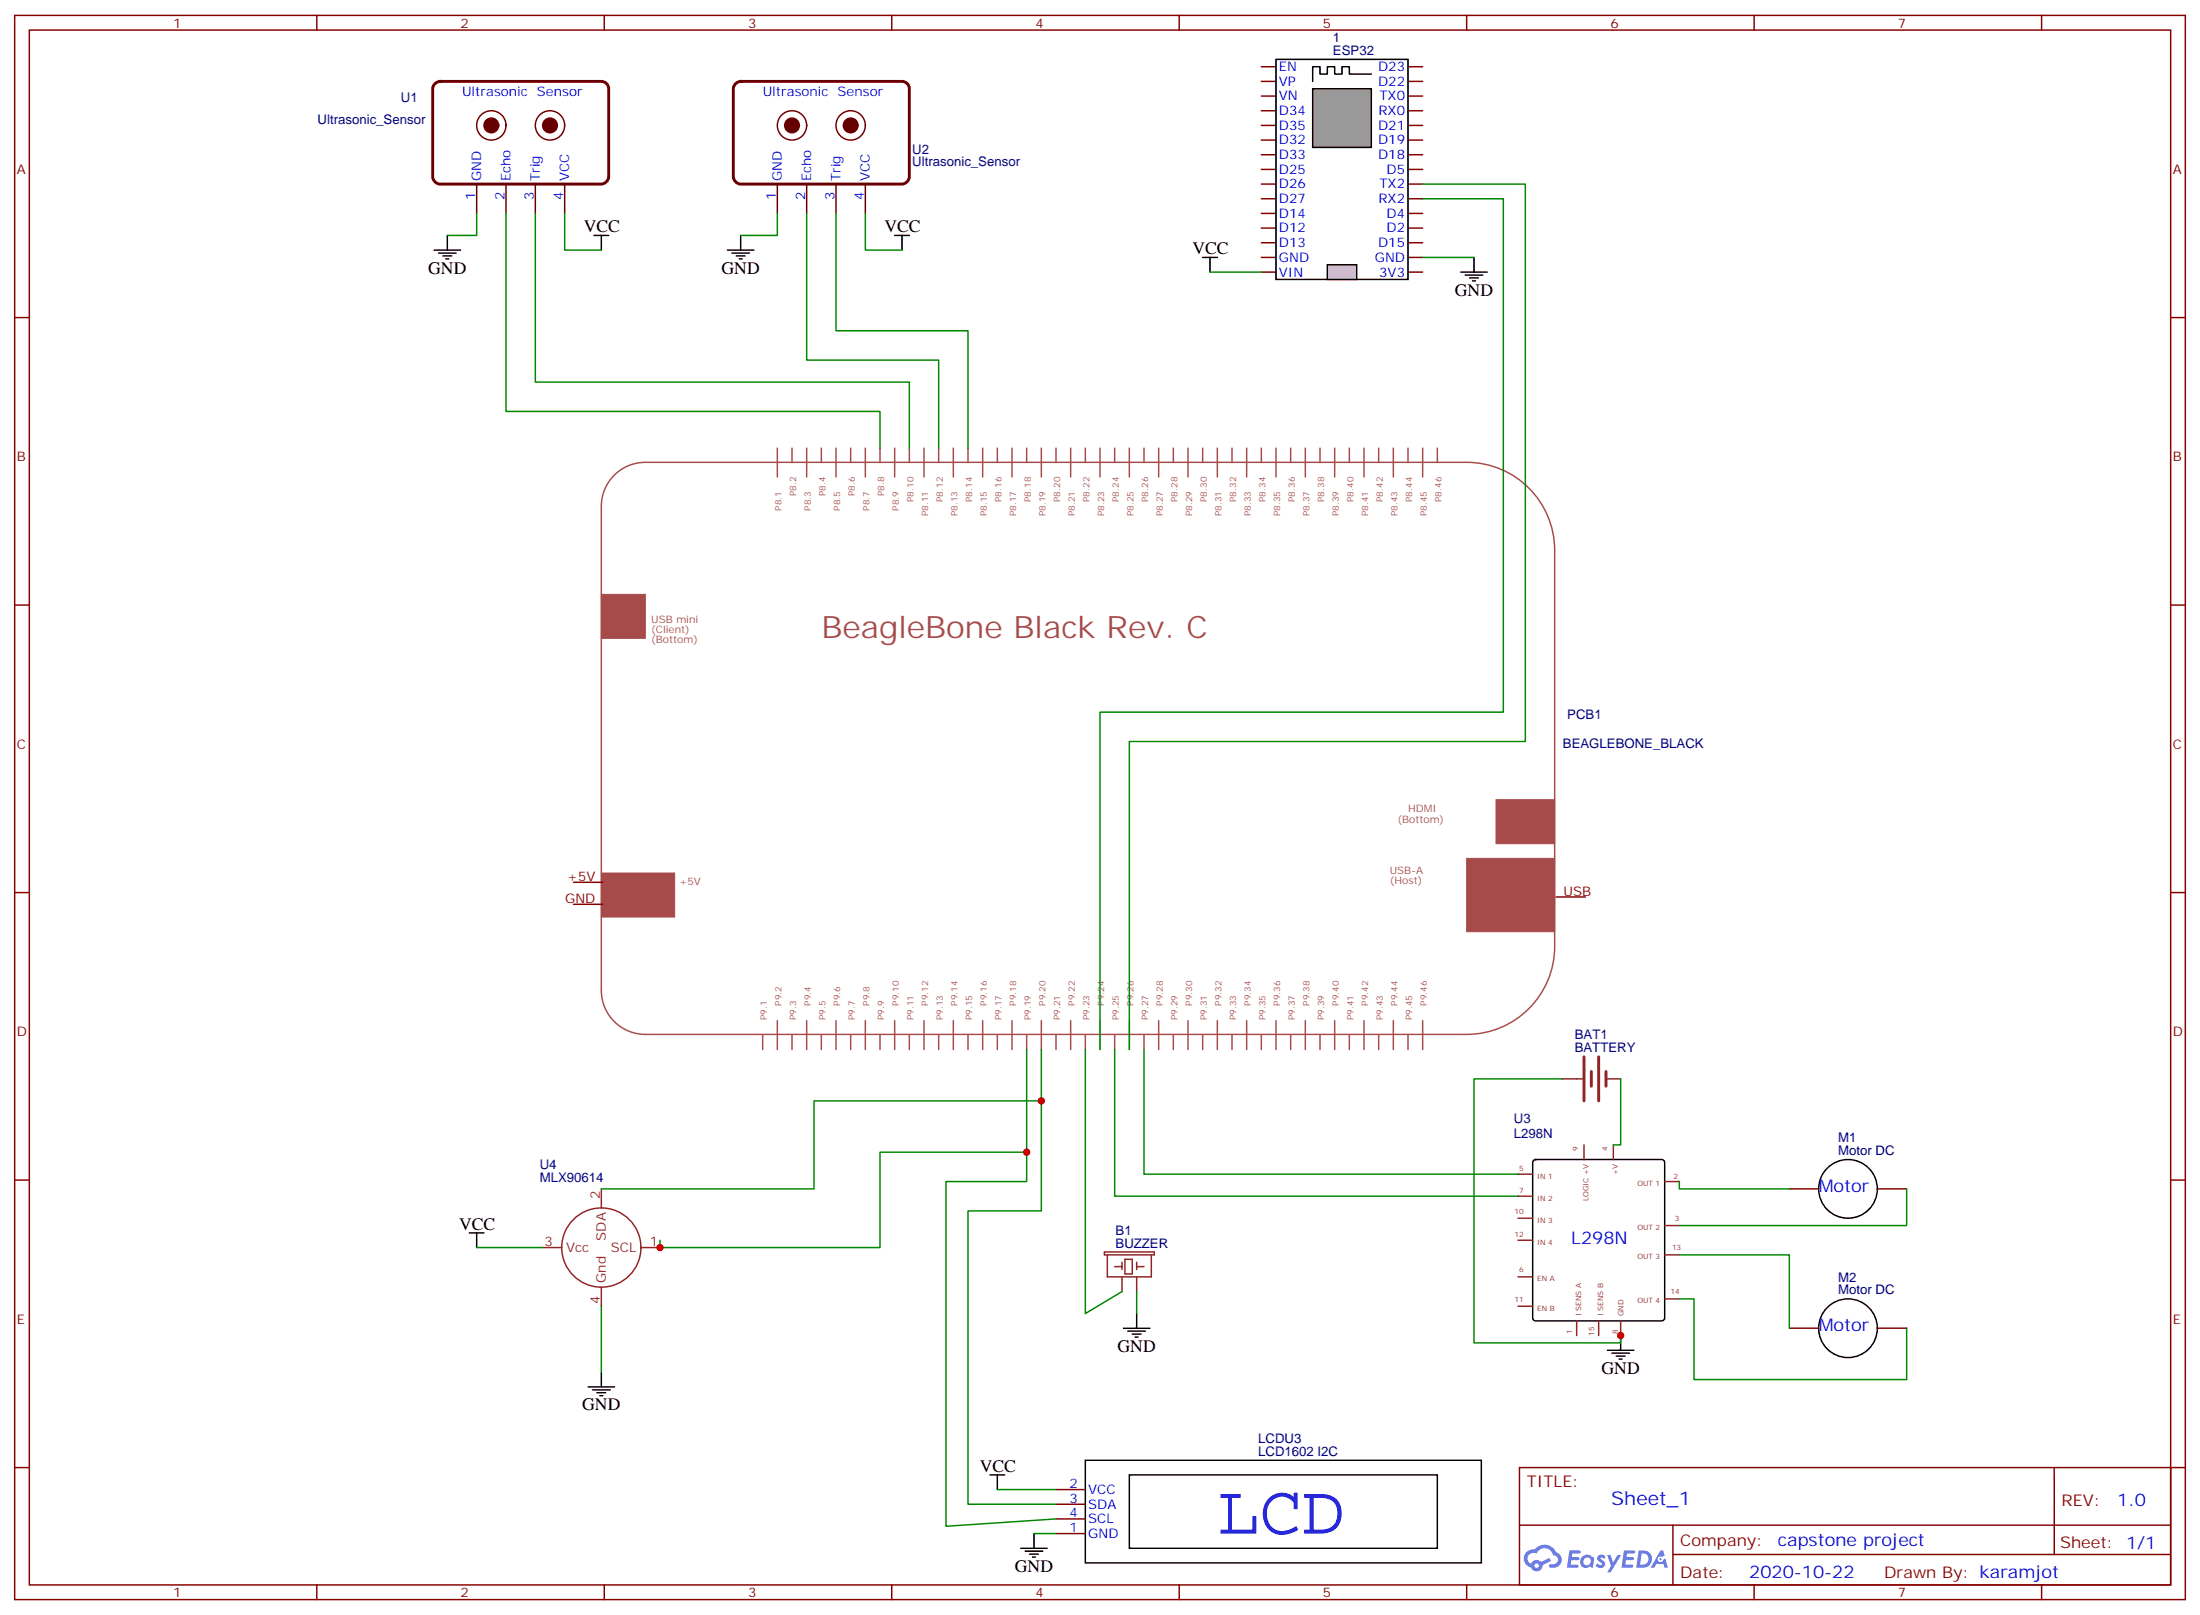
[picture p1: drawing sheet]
<svg xmlns="http://www.w3.org/2000/svg" width="529mm" height="388mm" viewBox="0 0 529 388" stroke-linecap="round" stroke-linejoin="round" font-family="sans-serif">
<g fill="none" stroke="#a64a4a" stroke-width=".35">
<path d="M147.3 114.7a10.6 10.6 0 0 1 7.9-3.5h197.6a21.2 21.2 0 0 1 21.1 21.2v95.2a21.2 21.2 0 0 1-21.1 21.2h-197.6a10.6 10.6 0 0 1-10.6-10.6v-116.4a10.5 10.5 0 0 1 2.7-7.1zM187 107.8v6.9M190.5 107.8v3.4M194 107.8v6.9M197.6 107.8v3.4M201.1 107.8v6.9M204.6 107.8v3.4M208.1 107.8v6.9M211.7 107.8v3.4M215.2 107.8v6.9M218.7 107.8v3.4M222.2 107.8v6.9"/>
<path d="M225.8 107.8v3.4M229.3 107.8v6.9M232.8 107.8v3.4M236.4 107.8v6.9M239.9 107.8v3.4M243.4 107.8v6.9M246.9 107.8v3.4M250.5 107.8v6.9M254 107.8v3.4M257.5 107.8v6.9M261.1 107.8v3.4M264.6 107.8v6.9"/>
<path d="M268.1 107.8v3.4M271.6 107.8v6.9M275.2 107.8v3.4M278.7 107.8v6.9M282.2 107.8v3.4M285.8 107.8v6.9M289.3 107.8v3.4M292.8 107.8v6.9M296.3 107.8v3.4M299.9 107.8v6.9M303.4 107.8v3.4M306.9 107.8v6.9"/>
<path d="M310.4 107.8v3.4M314 107.8v6.9M317.5 107.8v3.4M321 107.8v6.9M324.6 107.8v3.4M328.1 107.8v6.9M331.6 107.8v3.4M335.1 107.8v6.9M338.7 107.8v3.4M342.2 107.8v6.9M345.7 107.8v3.4M183.4 248.9v3.5"/>
<path d="M187 245.5v6.9M190.5 248.9v3.5M194 245.5v6.9M197.6 248.9v3.5M201.1 245.5v6.9M204.6 248.9v3.5M208.1 245.5v6.9M211.7 248.9v3.5M215.2 245.5v6.9M218.7 248.9v3.5M222.2 245.5v6.9M225.8 248.9v3.5"/>
<path d="M229.3 245.5v6.9M232.8 248.9v3.5M236.4 245.5v6.9M239.9 248.9v3.5M243.4 245.5v6.9M246.9 248.9v3.5M250.5 245.5v6.9M254 248.9v3.5M257.5 245.5v6.9M261.1 248.9v3.5M264.6 245.5v6.9M268.1 248.9v3.5"/>
<path d="M271.6 245.5v6.9M275.2 248.9v3.5M278.7 245.5v6.9M282.2 248.9v3.5M285.8 245.5v6.9M289.3 248.9v3.5M292.8 245.5v6.9M296.3 248.9v3.5M299.9 245.5v6.9M303.4 248.9v3.5M306.9 245.5v6.9M310.4 248.9v3.5"/>
<path d="M314 245.5v6.9M317.5 248.9v3.5M321 245.5v6.9M324.6 248.9v3.5M328.1 245.5v6.9M331.6 248.9v3.5M335.1 245.5v6.9M338.7 248.9v3.5M342.2 245.5v6.9"/>
</g>
<g fill="#a64a4a" stroke="#a64a4a" stroke-width=".24">
<path d="M352.8 206.4h21.1v17.7h-21.1z"/>
<path d="M359.8 192.3h14.1v10.6h-14.1z"/>
<path d="M144.6 142.9h10.6v10.6h-10.6z"/>
<path d="M144.6 210h17.7v10.5h-17.7z"/>
</g>
<g fill="none" stroke="#870000" stroke-width=".35">
<path d="M303.4 16.1h3.5M303.4 19.6h3.5M338.7 16.1h3.5M338.7 19.6h3.5M303.4 23.1h3.5M303.4 26.6h3.5M303.4 30.2h3.5M303.4 33.7h3.5M303.4 37.2h3.5M338.7 23.1h3.5M338.7 26.6h3.5M338.7 30.2h3.5"/>
<path d="M338.7 33.7h3.5M338.7 37.2h3.5M303.4 40.7h3.5M303.4 44.3h3.5M303.4 47.8h3.5M303.4 51.3h3.5M303.4 54.9h3.5M303.4 58.4h3.5M338.7 40.7h3.5M338.7 44.3h3.5M338.7 47.8h3.5M338.7 51.3h3.5"/>
<path d="M338.7 54.9h3.5M338.7 58.4h3.5M303.4 61.9h3.5M303.4 65.4h3.5M338.7 61.9h3.5M338.7 65.4h3.5M137.9 212.2h7.1M137.9 217.5h7.1M374.3 215.7h7.1"/>
</g>
<g fill="none" stroke="#600" stroke-width=".35">
<path d="M114.7 44.3v7M121.7 44.3v7M128.8 44.3v7M135.8 44.3v7M187 44.3v7M194 44.3v7M201.1 44.3v7M208.1 44.3v7"/>
<circle cx="118.2" cy="30.2" r="3.5"/>
<circle cx="132.3" cy="30.2" r="3.5"/>
<circle cx="190.5" cy="30.2" r="3.5"/>
<circle cx="204.6" cy="30.2" r="3.5"/>
</g>
<g fill="#600" stroke="#600" stroke-width=".35">
<circle cx="132.3" cy="30.2" r="1.76"/>
<circle cx="118.2" cy="30.2" r="1.76"/>
<circle cx="204.6" cy="30.2" r="1.76"/>
<circle cx="190.5" cy="30.2" r="1.76"/>
</g>
<path d="M104.7 20.1l1.1-.5h38.8a1.76 1.76 0 0 1 1.8 1.7v21.2a1.89 1.89 0 0 1-1.8 1.8h-38.8a1.89 1.89 0 0 1-1.7-1.8v-21.2v-.4zM177 20.1l1.2-.5h38.8a1.76 1.76 0 0 1 1.7 1.7v21.2a1.89 1.89 0 0 1-1.7 1.8h-38.8a1.89 1.89 0 0 1-1.8-1.8v-21.2l.1-.4z" fill="none" stroke="#600" stroke-width=".71"/>
<path d="M306.9 14.3h31.8v52.9h-31.8z" fill="none" stroke="#000" stroke-width=".35"/>
<path d="M315.7 21.3h14.1v14.2h-14.1z" fill="#999" stroke="#000" stroke-width=".35"/>
<path d="M329.8 17.8h-5.2v-1.7h-1.8v1.7h-1.8v-1.7h-1.7v1.7h-1.8v-1.7h-1.8v3.5" fill="none" stroke="#000" stroke-width=".35"/>
<path d="M319.3 63.7h7v3.5h-7z" fill="#ccc" stroke="#000" stroke-width=".35"/>
<g fill="none" stroke="#000" stroke-width=".35">
<path d="M107.6 56.6v3.5M142.9 56.6h3.5M144.6 56.6v3.5M178.2 56.6v3.5M215.2 56.6h3.5M217 56.6v3.5M104.4 60.1h6.4M105.5 60.9h4.2M106.5 61.6h2.2M107.2 62.3h.7M175 60.1h6.3M176 60.9h4.3"/>
<path d="M177.1 61.6h2.1M177.8 62.3h.7M289.3 61.9h3.5M291 61.9v3.5M351.4 65.4h6.3M352.4 66.1h4.3M353.5 66.9h2.1M354.2 67.6h.7M354.5 61.9v3.5M368.9 279.1l.5-.2h30.3a.71 .71 0 0 1 .7 .7v37.4a.76 .76 0 0 1-.7 .7h-30.3a.76 .76 0 0 1-.7-.7v-37.4zM112.9 296.5h3.5M114.7 296.5v3.5"/>
<path d="M270.2 319.4h6.4M273.4 315.9v3.5M141.5 333.6h6.3M142.5 334.3h4.3M143.6 335h2.1M144.3 335.7h.7M144.6 330v3.6M271.3 320.1h4.2M272.3 320.9h2.2M273 321.6h.8M386.6 324.7h6.4M387.7 325.4h4.2"/>
<path d="M388.8 326.1h2.1M389.5 326.8h.7M389.8 321.2v3.5M238.1 354.7h3.6M239.9 354.7v3.5M261.1 351.2h95.2v24.7h-95.2zM271.6 354.7h74.1v17.7h-74.1zM245.5 372.4h6.4M246.6 373.1h4.2M247.6 373.8h2.2M248.4 374.5h.7M248.7 368.8v3.6"/>
<circle cx="444.5" cy="285.9" r="7.1"/>
<circle cx="444.5" cy="319.4" r="7.1"/>
</g>
<g fill="none" stroke="#008700" stroke-width=".35">
<path d="M114.7 51.3v5.3h-7.1M121.7 51.3v47.7h90v8.8M128.8 51.3v40.6h89.9v15.9M135.8 51.3v8.8h8.8M187 51.3v5.3h-8.8M194 51.3v35.3h31.8v21.2M201.1 51.3v28.3h31.7v28.2M208.1 51.3v8.8h8.9M342.2 47.8h19.4v123.5h-97v81.1M342.2 44.3h24.7v134h-95.3v74.1M291 65.4h12.4M342.2 61.9h12.3"/>
<path d="M246.9 252.4v31.8h-19.4v82.9l26.5-1.8M250.5 252.4v38.8h-17.7v70.6h21.2M261.1 252.4v63.5l8.8-5.3M268.1 252.4v35.3h97M275.2 252.4v30h89.9M246.9 277.1h-35.2v22.9h-53v-1.7M250.5 264.8h-54.7v21.1h-51.2M403.9 284.2v1.7h26.5M458.6 285.9v8.8h-54.7M114.7 300h15.8M144.6 314.1v15.9M273.4 310.6v5.3"/>
<path d="M403.9 301.8h26.5v17.6M403.9 312.4h3.6v19.4h51.1v-12.4M239.9 358.2h14.1M248.7 368.8h5.3"/>
</g>
<g fill="none" stroke="#8c2424" stroke-width=".35">
<path d="M381 275.3v3.6M388.1 275.3v3.6M144.6 285.9v4.6M365.1 282.4h3.6M365.1 287.7h3.6M365.1 293h3.6M365.1 298.3h3.6M400.4 284.2h3.5M400.4 294.7h3.5M130.5 300h4.6M144.6 309.6v4.5M154.2 300h4.5"/>
<path d="M265.6 301.1h12v.7h-12zM266.3 301.8v5.3h10.6v-5.3M268.1 304.6h1.8M269.9 303.6v1.7M269.9 307.1v3.5M270.6 302.9h1.7v3.5h-1.7zM273.4 304.6h1.8M273.4 303.6v1.7M273.4 307.1v3.5M365.1 307.1h3.6M365.1 314.1h3.6M379.2 317.7v3.5"/>
<path d="M384.5 317.7v3.5M389.8 317.7v3.5M400.4 301.8h3.5M400.4 312.4h3.5"/>
<circle cx="144.6" cy="300" r="9.5"/>
</g>
<g fill="none" stroke="#870000" stroke-width=".35">
<path d="M3.5 3.7h522.1v381h-522.1zM7.1 7.2h515v374h-515zM76.2 3.7v3.5M145.3 3.7v3.5M214.5 3.7v3.5M283.6 3.7v3.5M352.8 3.7v3.5M421.9 3.7v3.5M491.1 3.7v3.5M3.5 76.4h3.6M522.1 76.4h3.5M3.5 145.5h3.6"/>
<path d="M522.1 145.5h3.5M3.5 214.7h3.6M522.1 214.7h3.5M3.5 283.8h3.6M430.4 285.9h7M451.6 285.9h7M522.1 283.8h3.5M430.4 319.4h7M451.6 319.4h7M3.5 353h3.6M254 358.2h7.1M365.5 353h156.6v28.2h-156.6z"/>
<path d="M494.1 353v20.9M522.1 353h3.5M254 368.8h7.1M254 361.8h7.1M254 365.3h7.1M365.5 366.8h156.5M402.4 373.9h119.6M402.4 366.8v14.1M76.2 381.2v3.5M145.3 381.2v3.5M214.5 381.2v3.5M283.6 381.2v3.5"/>
<path d="M352.8 381.2v3.5M421.9 381.2v3.5M491.1 381.2v3.5"/>
</g>
<g fill="#5487ff">
<path d="M384.5 374.1a1.22 1.22 0 0 1 1.7 .3l-.4 .6a.47 .47 0 0 0-.3-.4 .47 .47 0 0 0-.6 .2l.1 .1a1.55 1.55 0 0 1 1.1 1.5 1.34 1.34 0 0 1-2.3 .1l.4-.5 .8 .4a.29 .29 0 0 0 .3-.2 .29 .29 0 0 0-.3-.4 1.04 1.04 0 0 1-.5-1.7z"/>
<path d="M377.5 372.9h2.3a.37 .37 0 0 1 .4 .4 .37 .37 0 0 1-.4 .3h-1.6l-.1 .9h1.5l.3 .2a.37 .37 0 0 1-.4 .5h-1.5l-.2 1.1h1.5a.36 .36 0 0 1 .4 .4 .36 .36 0 0 1-.4 .3h-2.4z"/>
<path d="M390.6 372.9h2.4a.37 .37 0 0 1 .4 .3 .37 .37 0 0 1-.4 .4h-1.7l-.1 .9h1.5l.3 .2a.37 .37 0 0 1-.3 .5h-1.6l-.2 1.1h1.6a.36 .36 0 0 1 .4 .4 .36 .36 0 0 1-.4 .3h-2.5z"/>
<path d="M399.4 372.9h.7l.3 1.2-.6 .4a.69 .69 0 0 0-1 .2 .69 .69 0 0 0 .4 1 .69 .69 0 0 0 .9-.6l.5-.3 .5 2.2h-.7l-.3-.9h-1.7l-.5 .9h-.9z"/>
<path d="M386.6 374h.8l.6 1.8 1.1-1.8h.8l-2.5 4.2h-.8l.9-1.6z"/>
<path d="M394.2 372.9l-.6 4.1h1.3a2.11 2.11 0 0 0 2.5-2.1 2.11 2.11 0 0 0-2.6-2zM394.9 373.6a1.39 1.39 0 0 1 1.6 1.4 1.39 1.39 0 0 1-1.7 1.3h-.3z"/>
<path d="M380.5 374.5a1.47 1.47 0 0 0-.2 2.1 1.47 1.47 0 0 0 2.1 .1l.8 .3 .2-2.3-.1-.2-.4-.1a1.49 1.49 0 0 0-2.4 .1zM381.1 374.9a.92 .92 0 0 1 1.6 .5 .92 .92 0 0 1-1.3 1 .9 .9 0 0 1-.3-1.5z"/>
<path d="M367.2 373.3a2.18 2.18 0 0 0 1 3.7 1.44 1.44 0 0 0 1.7 .9 1.44 1.44 0 0 0 1.1-1.5l2.1-1-.5-.7-1.9 .9a1.47 1.47 0 0 0-2.4 .5 1.39 1.39 0 0 1-.7-2 1.39 1.39 0 0 1 2-.4 2.12 2.12 0 0 1 2.2-1.3 2.12 2.12 0 0 1 1.8 1.6 1.07 1.07 0 0 1 1.2 1.1 1.07 1.07 0 0 1-1.1 1.1h-.6a.43 .43 0 0 0-.5 .3 .43 .43 0 0 0 .4 .5 1.98 1.98 0 0 0 2.5-1.2 1.98 1.98 0 0 0-1.3-2.5 2.98 2.98 0 0 0-5-.7l-1.1 .1zM369.1 376.6a.55 .55 0 0 1 1.1 0 .55 .55 0 0 1-1.1 0z"/>
<circle cx="399.4" cy="375" r=".26"/>
</g>
<path d="M381 254.2v10.6M382.8 257.7v3.5M384.5 254.2v10.6M386.3 257.7v3.5" fill="none" stroke="#8c2424" stroke-width=".71"/>
<path d="M375.7 259.5h4.9M386.3 259.5h3.5" fill="none" stroke="#8c2424" stroke-width=".35"/>
<path d="M375.7 259.5h-21.2v63.5h35.3v-1.8M389.8 259.5v15.8h-1.7" fill="none" stroke="#008700" stroke-width=".35"/>
<g fill="#c00">
<circle cx="246.9" cy="277.1" r=".88"/>
<circle cx="158.8" cy="300" r=".88"/>
<circle cx="250.5" cy="264.8" r=".88"/>
<circle cx="389.8" cy="321.2" r=".88"/>
</g>
<text font-size="16.9" fill="#00f" x="292.8" y="368.8">LCD</text>
<text font-size="7.4" fill="#a54b4b" x="197.6" y="153.5">BeagleBone Black Rev. C</text>
<text font-size="4.6" fill="#00f" x="387.6" y="362">Sheet_1</text>
<g font-size="4.2">
<text x="140.4" y="55.9">VCC</text>
<text x="212.7" y="55.9">VCC</text>
<text x="103" y="65.8">GND</text>
<text x="173.6" y="65.8">GND</text>
<text x="286.8" y="61.2">VCC</text>
<text x="350" y="71.1">GND</text>
<text x="110.4" y="295.8">VCC</text>
<text x="268.8" y="325.1">GND</text>
<text x="385.2" y="330.4">GND</text>
<text x="140.1" y="339.2">GND</text>
<text x="235.7" y="354">VCC</text>
<text x="244.1" y="378">GND</text>
</g>
<g font-size="4.2" fill="#00f">
<text x="437.4" y="286.6">Motor</text>
<text x="377.9" y="299.1">L298N</text>
<text x="437.4" y="320.1">Motor</text>
<text x="509.3" y="362.2">1.0</text>
<text x="427.7" y="371.8">capstone project</text>
<text x="420.7" y="379.6">2020-10-22</text>
</g>
<g font-size="3.9" fill="#800">
<text x="367.2" y="357.5">TITLE:</text>
<text x="495.9" y="362.2">REV:</text>
<text x="404.1" y="371.7">Company:</text>
<text x="495.5" y="372.4">Sheet: 1/1</text>
<text x="404.1" y="379.4">Date:</text>
<text x="453.2" y="379.5">Drawn By: karamjot</text>
</g>
<g font-size="3.2" fill="#800">
<text x="41.6" y="6.7">1</text>
<text x="110.8" y="6.7">2</text>
<text x="179.9" y="6.7">3</text>
<text x="249.1" y="6.7">4</text>
<text x="318.2" y="6.7">5</text>
<text x="387.3" y="6.7">6</text>
<text x="456.5" y="6.7">7</text>
<text x="4.1" y="41.8">A</text>
<text x="522.6" y="41.8">A</text>
<text x="4.1" y="110.9">B</text>
<text x="522.6" y="110.9">B</text>
<text x="4.1" y="180.1">C</text>
<text x="522.6" y="180.1">C</text>
<text x="136.4" y="211.8">+5V</text>
<text x="376.1" y="215.4">USB</text>
<text x="135.9" y="217.1">GND</text>
<text x="4.1" y="249.2">D</text>
<text x="522.6" y="249.2">D</text>
<text x="4.1" y="318.4">E</text>
<text x="522.6" y="318.4">E</text>
<text x="41.6" y="384.2">1</text>
<text x="110.8" y="384.2">2</text>
<text x="179.9" y="384.2">3</text>
<text x="249.1" y="384.2">4</text>
<text x="318.2" y="384.2">5</text>
<text x="387.3" y="384.2">6</text>
<text x="456.5" y="384.2">7</text>
</g>
<g font-size="3.2" fill="#000080">
<text x="320.6" y="10.1">1</text>
<text x="320.6" y="13.2">ESP32</text>
<text x="76.4" y="29.7">Ultrasonic_Sensor</text>
<text x="96.4" y="24.4">U1</text>
<text x="219.4" y="39.9">Ultrasonic_Sensor</text>
<text x="219.4" y="37">U2</text>
<text x="377" y="172.9">PCB1</text>
<text x="375.9" y="180">BEAGLEBONE_BLACK</text>
<text x="378.8" y="249.9">BAT1</text>
<text x="378.8" y="253.1">BATTERY</text>
<text x="364.1" y="273.6">L298N</text>
<text x="364.1" y="270.2">U3</text>
<text x="442.2" y="274.7">M1</text>
<text x="129.8" y="281">U4</text>
<text x="442.1" y="277.8">Motor DC</text>
<text x="129.8" y="284.2">MLX90614</text>
<text x="268.3" y="297.1">B1</text>
<text x="268.3" y="300">BUZZER</text>
<text x="442.1" y="311.3">Motor DC</text>
<text x="442.2" y="308.2">M2</text>
<text x="302.6" y="347">LCDU3</text>
<text x="302.6" y="350.1">LCD1602 I2C</text>
</g>
<g font-size="3.2" fill="#00f">
<text x="307.6" y="17.1">EN</text>
<text x="331.5" y="17.1">D23</text>
<text x="111.1" y="23.1">Ultrasonic Sensor</text>
<text x="183.4" y="23.1">Ultrasonic Sensor</text>
<text x="307.6" y="20.6">VP</text>
<text x="331.5" y="20.6">D22</text>
<text x="307.6" y="24.2">VN</text>
<text x="307.6" y="27.7">D34</text>
<text x="331.6" y="27.7">RX0</text>
<text x="331.8" y="24.2">TX0</text>
<text x="307.6" y="31.2">D35</text>
<text x="307.6" y="34.7">D32</text>
<text x="331.5" y="34.7">D19</text>
<text x="331.5" y="31.2">D21</text>
<text x="307.6" y="38.3">D33</text>
<text x="307.6" y="41.8">D25</text>
<text x="331.5" y="38.3">D18</text>
<text x="333.5" y="41.8">D5</text>
<text x="115.7" y="43.6" transform="rotate(-90 115.7 43.6)">GND</text>
<text x="122.8" y="43.6" transform="rotate(-90 122.8 43.6)">Echo</text>
<text x="129.8" y="43.6" transform="rotate(-90 129.8 43.6)">Trig</text>
<text x="136.9" y="43.6" transform="rotate(-90 136.9 43.6)">VCC</text>
<text x="188" y="43.6" transform="rotate(-90 188 43.6)">GND</text>
<text x="195.1" y="43.6" transform="rotate(-90 195.1 43.6)">Echo</text>
<text x="202.1" y="43.6" transform="rotate(-90 202.1 43.6)">Trig</text>
<text x="209.2" y="43.6" transform="rotate(-90 209.2 43.6)">VCC</text>
<text x="307.6" y="45.3">D26</text>
<text x="331.8" y="45.3">TX2</text>
<text x="114.3" y="48.1" transform="rotate(-90 114.3 48.1)">1</text>
<text x="121.4" y="48.1" transform="rotate(-90 121.4 48.1)">2</text>
<text x="128.4" y="48.1" transform="rotate(-90 128.4 48.1)">3</text>
<text x="135.5" y="48.1" transform="rotate(-90 135.5 48.1)">4</text>
<text x="186.6" y="48.1" transform="rotate(-90 186.6 48.1)">1</text>
<text x="193.7" y="48.1" transform="rotate(-90 193.7 48.1)">2</text>
<text x="200.7" y="48.1" transform="rotate(-90 200.7 48.1)">3</text>
<text x="207.8" y="48.1" transform="rotate(-90 207.8 48.1)">4</text>
<text x="307.6" y="48.9">D27</text>
<text x="307.6" y="52.4">D14</text>
<text x="331.6" y="48.9">RX2</text>
<text x="333.5" y="52.4">D4</text>
<text x="307.6" y="55.9">D12</text>
<text x="307.6" y="59.4">D13</text>
<text x="331.5" y="59.4">D15</text>
<text x="333.5" y="55.9">D2</text>
<text x="307.6" y="63">GND</text>
<text x="330.7" y="63">GND</text>
<text x="307.6" y="66.5">VIN</text>
<text x="331.8" y="66.5">3V3</text>
<text x="257.3" y="357.9">2</text>
<text x="261.8" y="359.3">VCC</text>
<text x="257.3" y="361.4">3</text>
<text x="257.3" y="364.9">4</text>
<text x="261.8" y="362.8">SDA</text>
<text x="257.3" y="368.5">1</text>
<text x="261.8" y="369.9">GND</text>
<text x="261.8" y="366.4">SCL</text>
</g>
<g font-size="3.2" fill="#8d2323">
<text x="144.3" y="288.4" transform="rotate(-90 144.3 288.4)">2</text>
<text x="131" y="299.7">3</text>
<text x="145.7" y="298.4" transform="rotate(-90 145.7 298.4)">SDA</text>
<text x="156.3" y="299.7">1</text>
<text x="136.2" y="301.1">Vcc</text>
<text x="147" y="301.1">SCL</text>
<text x="145.7" y="308.5" transform="rotate(-90 145.7 308.5)">Gnd</text>
<text x="144.3" y="313.7" transform="rotate(-90 144.3 313.7)">4</text>
</g>
<g font-size="2.5" fill="#a54b4b">
<text x="156.6" y="149.7">USB mini</text>
<text x="156.6" y="152.2">(Client)</text>
<text x="156.6" y="154.7">(Bottom)</text>
<text x="336.1" y="197.8">(Bottom)</text>
<text x="338.7" y="195.4">HDMI</text>
<text x="163.3" y="212.8">+5V</text>
<text x="334.3" y="210.2">USB-A</text>
<text x="334.3" y="212.7">(Host)</text>
</g>
<g font-size="2.1" fill="#a54b4b">
<text x="191.5" y="119.3" transform="rotate(-90 191.5 119.3)">P8.2</text>
<text x="198.6" y="119.3" transform="rotate(-90 198.6 119.3)">P8.4</text>
<text x="205.7" y="119.3" transform="rotate(-90 205.7 119.3)">P8.6</text>
<text x="212.7" y="119.3" transform="rotate(-90 212.7 119.3)">P8.8</text>
<text x="188" y="122.8" transform="rotate(-90 188 122.8)">P8.1</text>
<text x="195.1" y="122.8" transform="rotate(-90 195.1 122.8)">P8.3</text>
<text x="202.1" y="122.8" transform="rotate(-90 202.1 122.8)">P8.5</text>
<text x="209.2" y="122.8" transform="rotate(-90 209.2 122.8)">P8.7</text>
<text x="216.2" y="122.8" transform="rotate(-90 216.2 122.8)">P8.9</text>
<text x="219.8" y="120.7" transform="rotate(-90 219.8 120.7)">P8.10</text>
<text x="223.3" y="124.2" transform="rotate(-90 223.3 124.2)">P8.11</text>
<text x="226.8" y="120.7" transform="rotate(-90 226.8 120.7)">P8.12</text>
<text x="230.3" y="124.2" transform="rotate(-90 230.3 124.2)">P8.13</text>
<text x="233.9" y="120.7" transform="rotate(-90 233.9 120.7)">P8.14</text>
<text x="237.4" y="124.2" transform="rotate(-90 237.4 124.2)">P8.15</text>
<text x="240.9" y="120.7" transform="rotate(-90 240.9 120.7)">P8.16</text>
<text x="244.5" y="124.2" transform="rotate(-90 244.5 124.2)">P8.17</text>
<text x="248" y="120.7" transform="rotate(-90 248 120.7)">P8.18</text>
<text x="251.5" y="124.2" transform="rotate(-90 251.5 124.2)">P8.19</text>
<text x="255" y="120.7" transform="rotate(-90 255 120.7)">P8.20</text>
<text x="258.6" y="124.2" transform="rotate(-90 258.6 124.2)">P8.21</text>
<text x="262.1" y="120.7" transform="rotate(-90 262.1 120.7)">P8.22</text>
<text x="265.6" y="124.2" transform="rotate(-90 265.6 124.2)">P8.23</text>
<text x="269.2" y="120.7" transform="rotate(-90 269.2 120.7)">P8.24</text>
<text x="272.7" y="124.2" transform="rotate(-90 272.7 124.2)">P8.25</text>
<text x="276.2" y="120.7" transform="rotate(-90 276.2 120.7)">P8.26</text>
<text x="279.7" y="124.2" transform="rotate(-90 279.7 124.2)">P8.27</text>
<text x="283.3" y="120.7" transform="rotate(-90 283.3 120.7)">P8.28</text>
<text x="286.8" y="124.2" transform="rotate(-90 286.8 124.2)">P8.29</text>
<text x="290.3" y="120.7" transform="rotate(-90 290.3 120.7)">P8.30</text>
<text x="293.8" y="124.2" transform="rotate(-90 293.8 124.2)">P8.31</text>
<text x="297.4" y="120.7" transform="rotate(-90 297.4 120.7)">P8.32</text>
<text x="300.9" y="124.2" transform="rotate(-90 300.9 124.2)">P8.33</text>
<text x="304.4" y="120.7" transform="rotate(-90 304.4 120.7)">P8.34</text>
<text x="308" y="124.2" transform="rotate(-90 308 124.2)">P8.35</text>
<text x="311.5" y="120.7" transform="rotate(-90 311.5 120.7)">P8.36</text>
<text x="315" y="124.2" transform="rotate(-90 315 124.2)">P8.37</text>
<text x="318.5" y="120.7" transform="rotate(-90 318.5 120.7)">P8.38</text>
<text x="322.1" y="124.2" transform="rotate(-90 322.1 124.2)">P8.39</text>
<text x="325.6" y="120.7" transform="rotate(-90 325.6 120.7)">P8.40</text>
<text x="329.1" y="124.2" transform="rotate(-90 329.1 124.2)">P8.41</text>
<text x="332.7" y="120.7" transform="rotate(-90 332.7 120.7)">P8.42</text>
<text x="336.2" y="124.2" transform="rotate(-90 336.2 124.2)">P8.43</text>
<text x="339.7" y="120.7" transform="rotate(-90 339.7 120.7)">P8.44</text>
<text x="343.2" y="124.2" transform="rotate(-90 343.2 124.2)">P8.45</text>
<text x="346.8" y="120.7" transform="rotate(-90 346.8 120.7)">P8.46</text>
<text x="184.5" y="245.4" transform="rotate(-90 184.5 245.4)">P9.1</text>
<text x="188" y="241.9" transform="rotate(-90 188 241.9)">P9.2</text>
<text x="191.5" y="245.4" transform="rotate(-90 191.5 245.4)">P9.3</text>
<text x="195.1" y="241.9" transform="rotate(-90 195.1 241.9)">P9.4</text>
<text x="198.6" y="245.4" transform="rotate(-90 198.6 245.4)">P9.5</text>
<text x="202.1" y="241.9" transform="rotate(-90 202.1 241.9)">P9.6</text>
<text x="205.7" y="245.4" transform="rotate(-90 205.7 245.4)">P9.7</text>
<text x="209.2" y="241.9" transform="rotate(-90 209.2 241.9)">P9.8</text>
<text x="212.7" y="245.4" transform="rotate(-90 212.7 245.4)">P9.9</text>
<text x="216.2" y="241.9" transform="rotate(-90 216.2 241.9)">P9.10</text>
<text x="219.8" y="245.4" transform="rotate(-90 219.8 245.4)">P9.11</text>
<text x="223.3" y="241.9" transform="rotate(-90 223.3 241.9)">P9.12</text>
<text x="226.8" y="245.4" transform="rotate(-90 226.8 245.4)">P9.13</text>
<text x="230.3" y="241.9" transform="rotate(-90 230.3 241.9)">P9.14</text>
<text x="233.9" y="245.4" transform="rotate(-90 233.9 245.4)">P9.15</text>
<text x="237.4" y="241.9" transform="rotate(-90 237.4 241.9)">P9.16</text>
<text x="240.9" y="245.4" transform="rotate(-90 240.9 245.4)">P9.17</text>
<text x="244.5" y="241.9" transform="rotate(-90 244.5 241.9)">P9.18</text>
<text x="248" y="245.4" transform="rotate(-90 248 245.4)">P9.19</text>
<text x="251.5" y="241.9" transform="rotate(-90 251.5 241.9)">P9.20</text>
<text x="255" y="245.4" transform="rotate(-90 255 245.4)">P9.21</text>
<text x="258.6" y="241.9" transform="rotate(-90 258.6 241.9)">P9.22</text>
<text x="262.1" y="245.4" transform="rotate(-90 262.1 245.4)">P9.23</text>
<text x="265.6" y="241.9" transform="rotate(-90 265.6 241.9)">P9.24</text>
<text x="269.2" y="245.4" transform="rotate(-90 269.2 245.4)">P9.25</text>
<text x="272.7" y="241.9" transform="rotate(-90 272.7 241.9)">P9.26</text>
<text x="276.2" y="245.4" transform="rotate(-90 276.2 245.4)">P9.27</text>
<text x="279.7" y="241.9" transform="rotate(-90 279.7 241.9)">P9.28</text>
<text x="283.3" y="245.4" transform="rotate(-90 283.3 245.4)">P9.29</text>
<text x="286.8" y="241.9" transform="rotate(-90 286.8 241.9)">P9.30</text>
<text x="290.3" y="245.4" transform="rotate(-90 290.3 245.4)">P9.31</text>
<text x="293.8" y="241.9" transform="rotate(-90 293.8 241.9)">P9.32</text>
<text x="297.4" y="245.4" transform="rotate(-90 297.4 245.4)">P9.33</text>
<text x="300.9" y="241.9" transform="rotate(-90 300.9 241.9)">P9.34</text>
<text x="304.4" y="245.4" transform="rotate(-90 304.4 245.4)">P9.35</text>
<text x="308" y="241.9" transform="rotate(-90 308 241.9)">P9.36</text>
<text x="311.5" y="245.4" transform="rotate(-90 311.5 245.4)">P9.37</text>
<text x="315" y="241.9" transform="rotate(-90 315 241.9)">P9.38</text>
<text x="318.5" y="245.4" transform="rotate(-90 318.5 245.4)">P9.39</text>
<text x="322.1" y="241.9" transform="rotate(-90 322.1 241.9)">P9.40</text>
<text x="325.6" y="245.4" transform="rotate(-90 325.6 245.4)">P9.41</text>
<text x="329.1" y="241.9" transform="rotate(-90 329.1 241.9)">P9.42</text>
<text x="332.7" y="245.4" transform="rotate(-90 332.7 245.4)">P9.43</text>
<text x="336.2" y="241.9" transform="rotate(-90 336.2 241.9)">P9.44</text>
<text x="339.7" y="245.4" transform="rotate(-90 339.7 245.4)">P9.45</text>
<text x="343.2" y="241.9" transform="rotate(-90 343.2 241.9)">P9.46</text>
</g>
<g font-size="1.8" fill="#8d2323">
<text x="365.4" y="281.7">5</text>
<text x="379.6" y="276.8" transform="rotate(-90 379.6 276.8)">9</text>
<text x="386.6" y="276.8" transform="rotate(-90 386.6 276.8)">4</text>
<text x="365.4" y="287">7</text>
<text x="369.7" y="283.5">IN 1</text>
<text x="389.1" y="282.6" transform="rotate(-90 389.1 282.6)">+V</text>
<text x="393.8" y="285.2">OUT 1</text>
<text x="402.5" y="283.5">2</text>
<text x="364.3" y="291.9">10</text>
<text x="369.7" y="288.7">IN 2</text>
<text x="382.1" y="288.9" transform="rotate(-90 382.1 288.9)">LOGIC +V</text>
<text x="402.9" y="293.7">3</text>
<text x="364.3" y="297.6">12</text>
<text x="369.7" y="294">IN 3</text>
<text x="369.7" y="299.3">IN 4</text>
<text x="393.8" y="295.8">OUT 2</text>
<text x="393.8" y="302.9">OUT 3</text>
<text x="402.2" y="300.7">13</text>
<text x="365.4" y="306">6</text>
<text x="369.7" y="308.2">EN A</text>
<text x="401.8" y="311.3">14</text>
<text x="364.3" y="313.1">11</text>
<text x="369.7" y="315.2">EN B</text>
<text x="380.3" y="316.6" transform="rotate(-90 380.3 316.6)">I SENS A</text>
<text x="385.6" y="316.6" transform="rotate(-90 385.6 316.6)">I SENS B</text>
<text x="390.5" y="316.6" transform="rotate(-90 390.5 316.6)">GND</text>
<text x="393.8" y="313.4">OUT 4</text>
<text x="378.2" y="320.9" transform="rotate(-90 378.2 320.9)">1</text>
<text x="383.5" y="321.3" transform="rotate(-90 383.5 321.3)">15</text>
<text x="389.1" y="320.9" transform="rotate(-90 389.1 320.9)">8</text>
</g>
</svg>
